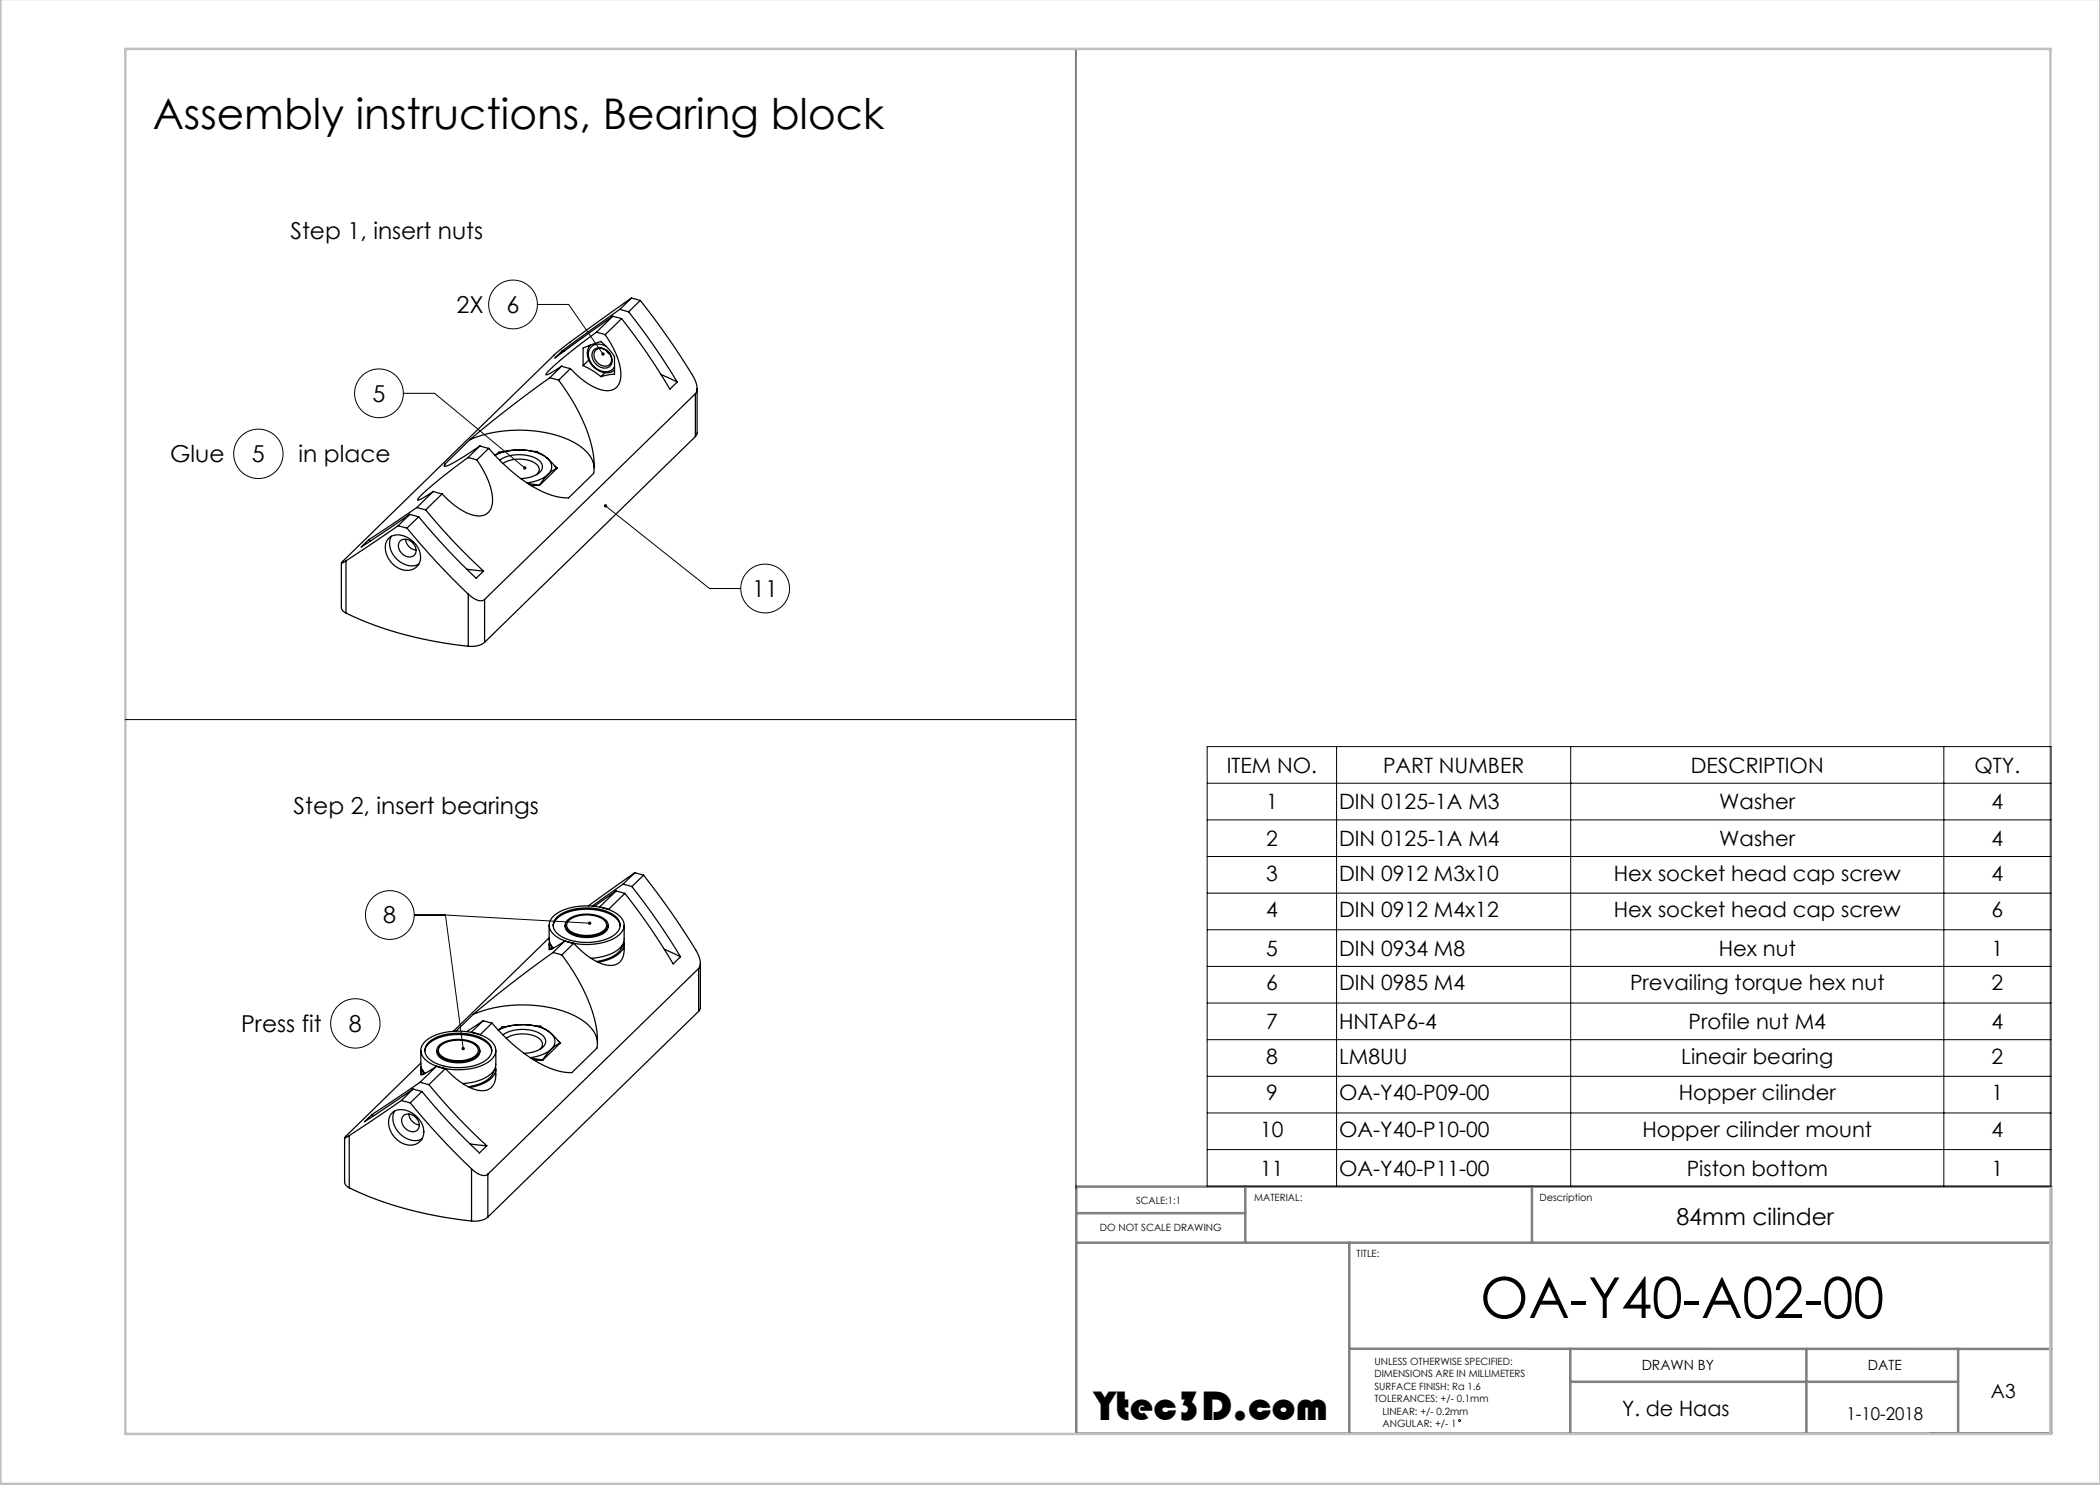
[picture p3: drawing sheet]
<svg xmlns="http://www.w3.org/2000/svg" width="420mm" height="297mm" viewBox="0 0 420 297" stroke-linecap="round" stroke-linejoin="round" font-family="sans-serif">
<g fill="none" stroke="#000" stroke-width=".2">
<path d="M215.2 10.1v227.6M80.7 78.7h6.2l18.1 14.9M107.5 60.9h6.2l6.9 9.9M121.1 101.2l20.8 16.5h6.3M25.1 143.9h190.1M241.4 149.3h168.8v87.9h-168.8zM241.4 156.6h168.8M267.3 149.3v87.9M314.1 149.3v87.9M388.8 149.3v87.9M241.4 164h168.8M241.4 171.3h168.8"/>
<path d="M241.4 178.6h168.8M82.8 183h6.3M89.1 183l28.8 1.6M89.1 183l3.5 26.7M241.4 186h168.8M241.4 193.3h168.8M241.4 200.6h168.8M241.4 207.9h168.8M241.4 215.3h168.8M241.4 222.6h168.8M241.4 229.9h168.8"/>
<circle cx="75.8" cy="78.7" r="4.9"/>
<circle cx="102.6" cy="60.9" r="4.9"/>
<circle cx="51.7" cy="90.8" r="4.9"/>
<circle cx="153" cy="117.7" r="4.9"/>
<circle cx="78" cy="183" r="4.9"/>
<circle cx="71.1" cy="204.7" r="4.9"/>
<circle cx="291.9" cy="284.1" r=".19"/>
</g>
<path d="M249.1 237.3v11.2M306.4 237.3v11.2M215.2 242.6h33.9M215.3 248.5h194.9M269.9 248.5v38.3M269.9 269.8h140.3M314.1 276.4h77.5M314.1 269.8v17M361.3 269.8v16.9M391.6 269.8v16.9M215.2 286.7h195v-49.4h-194.9v49.5" fill="none" stroke="#808080" stroke-width=".5"/>
<path d="M.1 -.1v296.9h419.9M25.1 9.8h385v277h-385z" fill="none" stroke="#c0c0c0" stroke-width=".5"/>
<path d="M120.8 101a.34 .34 0 0 0 .2 .5 .34 .34 0 0 0 .4-.4 .34 .34 0 0 0-.5-.2l.2 .3zM120.4 70.6a.34 .34 0 0 0-.1 .4 .34 .34 0 0 0 .5 .1l-.2-.3 .2 .3a.34 .34 0 0 0 .1-.5 .34 .34 0 0 0-.5 0zM104.7 93.3a.34 .34 0 0 0 0 .5 .34 .34 0 0 0 .5 0l-.2-.2 .2 .2a.34 .34 0 0 0 0-.5 .34 .34 0 0 0-.5 0zM117.7 184.4a.34 .34 0 0 0 .1 .6 .34 .34 0 0 0 .5-.3l-.4-.1 .4 .1a.34 .34 0 0 0-.3-.4 .34 .34 0 0 0-.3 .1zM92.4 209.5a.34 .34 0 0 0-.1 .4 .34 .34 0 0 0 .4 .2l-.1-.4 .1 .4a.34 .34 0 0 0 .2-.5 .34 .34 0 0 0-.5-.1z" fill="#000"/>
<g fill="none" stroke="#000" stroke-width=".25">
<path d="M126.3 59.6l-12.3 8.8-3 2.5-42.7 41.7 .9-.4M126.3 59.6l1.8 .5M126.3 59.6l-2.3 2.3M109.9 75.6l-8.3 6.1-7.6 6.2M109.9 75.6l1.8 .4M111.7 76a34 34 0 0 1 7.1 15.6l-.1 3.1-5 4.9a16.1 16.1 0 0 1-9.3-3.7 39.4 39.4 0 0 1-6.7-6.2M112.3 73.2l1.8 .5M112.3 73.2l-2.4 2.4M112.5 70.2h.4M114.1 73.7l-2.4 2.3M116.6 73.1l2.2 1.2 1.4 1M117.8 72l-1.2 1.1"/>
<path d="M118 69a3.2 3.2 0 0 0 .8 4.5 3.1 3.1 0 0 0 4.1 .5M118.9 69.9a2.49 2.49 0 0 1 3.5 2.5 1.65 1.65 0 0 1-1.2 1.2 1.65 1.65 0 0 1-1.6-.4 2.2 2.2 0 0 1-.7-3.3zM119.2 70a2.1 2.1 0 0 1 2.4 .4 2.1 2.1 0 0 1 .4 2.4 2.04 2.04 0 0 1-3.2-1.4l.1-.9zM119.3 66.5l-2.3 1.6a46.9 46.9 0 0 0-7.8 6.8 4.1 4.1 0 0 0 2.2-1.1l.9-.6M119.3 66.5l1.7 .4M120.1 68.3h.1M120.2 68.3l1.2 1.1 1.5 1.9v3.5l-2.7 .5M120.2 68.3l-3.6 1.3v3.5M121 74.5l-.8 .8M121 66.9a13.5 13.5 0 0 1 3.1 8.9 2.72 2.72 0 0 1-3.8 2.2 13.7 13.7 0 0 1-6.2-4.3M121.1 70l.9 .9M121.3 69.3a2.16 2.16 0 0 0-2.5-.3 2.16 2.16 0 0 0-1.1 2.2 3.6 3.6 0 0 0 4.2 3l.6-.3 .4-.5"/>
<path d="M122.6 63.2l-11.6 8.4 1.5-1.4M122.6 63.2l1.7 .5M122.6 63.2l-3.3 3.3M124 61.9l-11.5 8.3M124 61.9l1.7 .5M124.3 63.7a126.4 126.4 0 0 1 9.7 14.1l1.4-1.4M124.3 63.7l-3.3 3.2M125.7 62.4a136 136 0 0 1 9.7 14M128.1 60.1a134.2 134.2 0 0 1 10.9 15.9 2.62 2.62 0 0 1 .1 2.7M128.1 60.1l-2.4 2.3M132.2 74.9l3.2 1.5M139.1 78.7l-42.2 41.2"/>
<path d="M139.1 78.7v8.6M139.4 77.7v8.9l-.3 .7M86.7 98.3l1.7 .5M86.7 98.3l-3.3 3.2M88.4 98.8l-3.3 3.2M89 92.8l-.1 .4M93.6 91.5l-2.3 1.7a46.9 46.9 0 0 0-7.8 6.7v.1a4.1 4.1 0 0 0 2.3-1.1l.9-.6M93.6 91.5l1.8 .5M94 87.9a25.9 25.9 0 0 1 21 .7 6.6 6.6 0 0 1 3.8 4.9M94 87.9l-5 4.9M95.4 92a13.6 13.6 0 0 1 3 8.8 2.72 2.72 0 0 1-3.8 2.2 13.7 13.7 0 0 1-6.2-4.2M96 89.2l-5.3 3.3a2.69 2.69 0 0 1-1.8 .7l.1-.4"/>
<path d="M96 89.2l1.7 .5M96 89.2l-2.4 2.3M97.7 89.7l-2.3 2.3M99.8 90.4l-.3 .3M99.8 90.4v.2M99.9 92a7.3 7.3 0 0 1 8.1 .3 1.59 1.59 0 0 1-.7 2.6l-1.2 .5-1.9 .3M100.3 90.4h-.5M100.6 92.7a6.4 6.4 0 0 1 6.7 .2 1.26 1.26 0 0 1 0 2M103.6 90a9.8 9.8 0 0 0-4.6 1.1M103.6 90a9.2 9.2 0 0 1 5.7 1.5M103.6 90h-1a7.9 7.9 0 0 0-3.6 1M103.6 90h.2a10.9 10.9 0 0 1 4.5 .8l1 .7"/>
<path d="M105.6 96.7l2.2 .4M107.4 90.3l.3 .2M107.4 90.3h-.5M107.4 90.3v.1M107.8 97.1h.1M109.3 91.5a2.05 2.05 0 0 1 .3 3.4M109.3 91.5l2 2.1M109.6 94.9a7.5 7.5 0 0 1-4.2 1.7M109.6 94.9l-1.8 2.2M111 93.2l.5 .4-3.6 3.5h-1.7M111.3 93.6l-1.7 1.3M111.3 93.6v.1"/>
<path d="M139.1 87.3l-42.2 41.2M68.3 112.6v8.9l.3 .7 .6 .4M69.2 112.2v10.4M73.7 108l.4 .2M77.9 107.5a4 4 0 0 1 5.3 1.4 3.2 3.2 0 0 1-.3 4.8 4.1 4.1 0 0 1-5.5-2.6 3.1 3.1 0 0 1 .5-3.6zM78.3 107.2a4.3 4.3 0 0 0 2.5 5.6 3.2 3.2 0 0 0 3 0M79.6 105.1l-10.4 7.1M79.6 105.1l1.8 .5M80 108.2a2.08 2.08 0 0 1 3.2 1.6 1.41 1.41 0 0 1-.8 1.5 1.41 1.41 0 0 1-1.7-.3 1.97 1.97 0 0 1-.7-2.8zM81.1 107.9a2.32 2.32 0 0 0 2.1 2.1M81.4 105.6a145.7 145.7 0 0 0 12.3 13.2M82 102.9l1.7 .4"/>
<path d="M82 102.9l-9.8 6.5 1.5-1.4M82 102.9l-2.4 2.2M83.4 101.5l-9.7 6.5M83.4 101.5l1.7 .5M83.7 103.3a130.4 130.4 0 0 0 11.5 12.4l1.5-1.5M83.7 103.3l-2.3 2.3M85.1 102a120.9 120.9 0 0 0 11.6 12.2M93.4 113.8l3.3 .4M93.7 118.8a3.3 3.3 0 0 0 3 1.2l.2-.1M93.7 118.8v10.5M96.9 119.9v8.6M69.2 122.6a73.2 73.2 0 0 0 24.5 6.7"/>
<path d="M96.9 128.5a4.4 4.4 0 0 1-3.2 .8M123.2 178.2l-4.3 3.1M123.2 178.2l-3.3 3.2 1.8 .5 3.3-3.2M123.2 178.2l1.8 .5M124.6 176.8l-6.2 4.4M124.6 176.8l1.8 .5M125 178.7a126.5 126.5 0 0 1 9.6 14.1l1.5-1.4M126.4 177.3a136 136 0 0 1 9.7 14.1M126.9 174.6l-9.2 6.6M126.9 174.6l1.8 .4M126.9 174.6l-2.3 2.2M128.7 175a134.3 134.3 0 0 1 10.9 15.9 2.62 2.62 0 0 1 .1 2.8"/>
<path d="M128.7 175l-2.3 2.3M109.8 185l.1 3.1 .2 .7 .6 .8M109.8 187.6l-19.1 18.7M109.9 188.3v.7l.2 .9M110.2 189l.2 .7M110.6 190.5l-8.3 6.2-7.7 6.2M110.6 190.5l1.8 .5M110.6 185.2a3.7 3.7 0 0 1 3-2.8 11.1 11.1 0 0 1 9.3 1l.8 .9 .3 .9M110.7 183.2a11.1 11.1 0 0 1 8.9-1.9 6.9 6.9 0 0 1 5 2.8 2.58 2.58 0 0 1-1.4 3.3 12.4 12.4 0 0 1-12-.1 2.43 2.43 0 0 1-.5-4.1zM111.4 183.4a10.5 10.5 0 0 1 9.1-1.4 4.5 4.5 0 0 1 3.5 2.7 3 3 0 0 1-2.4 3 11.2 11.2 0 0 1-9.8-.7 2.15 2.15 0 0 1-.4-3.6zM112.4 191a34 34 0 0 1 7 15.5v3.1l-5 4.9a16.1 16.1 0 0 1-9.4-3.7 39.4 39.4 0 0 1-6.6-6.2M113 188.2l-1.7 1.1a1.94 1.94 0 0 1-1.5 .6v-1.1"/>
<path d="M113 188.2l1.7 .5M113 188.2l-2.4 2.3M113 185a2.08 2.08 0 0 0 1.9 2.1 6.8 6.8 0 0 0 6.3-.8l.3-.5 .1-.8M113.6 183.9a6.6 6.6 0 0 1 7.7 .3 1.44 1.44 0 0 1-.7 2.3 6.9 6.9 0 0 1-7.1-.5 1.33 1.33 0 0 1 .1-2.1zM113.7 184.2a6.1 6.1 0 0 1 7.2-.1 1.44 1.44 0 0 1-.8 2.4 6.4 6.4 0 0 1-6.4-.6l-.3-.4-.1-.6zM114.7 188.7a12.4 12.4 0 0 0 7.2 4.4 2.74 2.74 0 0 0 2.9-3.2v-1.1M114.7 188.7l-2.3 2.3M124.5 189a3.9 3.9 0 0 1-2.9 2.7l-2.3 .6M124.8 188.3a2.97 2.97 0 0 1-2 3.1l-1.7 .7-1.5 .3M124.8 185v2.8a3.5 3.5 0 0 1-2.5 2.9l-1.8 .6-2.3 .4M132.9 189.9l3.2 1.5M139.7 193.7l-42.1 41.1"/>
<path d="M139.7 193.7v8.6M140.1 192.7v8.8l-.4 .8M82.6 217.8l1.8 .5M82.6 217.8l-9.7 6.5 1.5-1.4M82.6 217.8l-2.3 2.3M84 216.4l-9.6 6.5M84 216.4l1.8 .5M84.2 210.1v3l.2 .7 .6 .9M84.2 212.6l-15.3 15 .9-.5M84.2 213.3v.8l.3 .8M84.4 218.3a130.4 130.4 0 0 0 11.5 12.3l1.5-1.4M84.4 218.3l-2.3 2.3"/>
<path d="M84.5 214.1l.3 .7M85 210.2a3.7 3.7 0 0 1 2.9-2.7 11.1 11.1 0 0 1 9.3 .9l.9 .9 .3 .9M85 208.3a11.1 11.1 0 0 1 8.9-1.9 6.9 6.9 0 0 1 5 2.7 2.58 2.58 0 0 1-1.4 3.4 12.4 12.4 0 0 1-11.9-.2 2.43 2.43 0 0 1-.6-4zM85.7 208.5a10.5 10.5 0 0 1 9.1-1.5 4.4 4.4 0 0 1 3.5 2.7 3 3 0 0 1-2.4 3 11.2 11.2 0 0 1-9.8-.7 2.15 2.15 0 0 1-.4-3.5zM85.8 216.9a121 121 0 0 0 11.6 12.3M87.3 213.2l-1.6 1.1a1.94 1.94 0 0 1-1.5 .6v-1.1M87.3 213.2l1.8 .5M87.3 213.2l-3.3 3.2M87.4 210.1a2.08 2.08 0 0 0 1.8 2.1 6.8 6.8 0 0 0 6.3-.9l.4-.5 .1-.7M87.9 209a6.6 6.6 0 0 1 7.7 .2 1.44 1.44 0 0 1-.7 2.3 6.9 6.9 0 0 1-7.1-.4 1.33 1.33 0 0 1 .1-2.1zM88 209.2a6.1 6.1 0 0 1 7.3 0 1.44 1.44 0 0 1-.8 2.4 6.4 6.4 0 0 1-6.4-.6l-.4-.7v-.6zM89.1 213.7a12.4 12.4 0 0 0 7.2 4.4 2.74 2.74 0 0 0 2.9-3.2v-1.1"/>
<path d="M89.1 213.7l-3.3 3.2M94.6 202.9a25.9 25.9 0 0 1 21.1 .7 6.6 6.6 0 0 1 3.8 4.9M94.6 202.9l-3.4 3.3M96.6 204.1l-3.3 2.2M96.6 204.1l-2.4 2.4 1.8 .4 2.4-2.3M96.6 204.1l1.8 .5M98.8 214.1a3.9 3.9 0 0 1-2.9 2.7l-2.3 .6M99.1 213.3a2.97 2.97 0 0 1-2 3.2l-1.6 .7-1.6 .3M99.2 210.1v2.8a3.5 3.5 0 0 1-2.6 2.9l-1.8 .6-2.3 .3M100.4 205.4l-.2 .3M100.4 205.4v.1M100.6 207a7.3 7.3 0 0 1 8.1 .2 1.59 1.59 0 0 1-.7 2.7l-1.3 .5-1.9 .3"/>
<path d="M100.9 205.4h-.5M101.2 207.6a6.4 6.4 0 0 1 6.8 .2 1.26 1.26 0 0 1-.1 2.1M104.3 204.9a9.8 9.8 0 0 0-4.6 1.1M104.3 204.9a9.2 9.2 0 0 1 5.7 1.6M104.3 204.9l-1 .1a7.9 7.9 0 0 0-3.7 1M104.3 204.9h.2a10.9 10.9 0 0 1 4.5 .9l1 .7M106.3 211.7l2.2 .3M108.1 205.2l.2 .3M108.1 205.2h-.6M108.1 205.2v.1M108.5 212h.1M110 206.5a2.05 2.05 0 0 1 .2 3.3"/>
<path d="M110 206.5l2 2.1M110.2 209.8a7.5 7.5 0 0 1-4.2 1.7M110.2 209.8l-1.7 2.2M111.6 208.2l.5 .4-3.5 3.4-1.7 .1M112 208.6l-1.8 1.2M112 208.6v.1M139.7 202.3l-42.1 41.1M68.9 227.6v8.8l.4 .8 .5 .4M69.8 237.6a73.1 73.1 0 0 0 24.5 6.6M69.8 227.1v10.5M74.4 222.9l.4 .2M78.6 222.4a4 4 0 0 1 5.3 1.5 3.2 3.2 0 0 1-.3 4.7 4.1 4.1 0 0 1-5.6-2.6 3.1 3.1 0 0 1 .6-3.6z"/>
<path d="M78.9 222.2a4.3 4.3 0 0 0 2.5 5.6 3.2 3.2 0 0 0 3 0M80.3 220.1l-10.5 7M80.3 220.1l1.8 .5M80.7 223.2a2.08 2.08 0 0 1 3.1 1.5 1.41 1.41 0 0 1-.7 1.6 1.41 1.41 0 0 1-1.7-.3 1.97 1.97 0 0 1-.7-2.8zM81.8 222.8a2.32 2.32 0 0 0 2 2.2M82.1 220.6a145.6 145.6 0 0 0 12.2 13.2M94 228.8l3.4 .4M94.3 233.8a3.3 3.3 0 0 0 3.1 1.2l.2-.2M94.3 233.8v10.4M97.6 234.8v8.6M97.6 243.4a4.3 4.3 0 0 1-3.3 .8"/>
</g>
<text font-size="11.3" x="296" y="263.6">OA-Y40-A02-00</text>
<g font-size="8.5">
<text x="30.5" y="25.7">Assembly instructions, Bearing block</text>
<text x="218.9" y="284">Ytec3D.com</text>
</g>
<g font-size="4.7">
<text x="58.1" y="47.8">Step 1, insert nuts</text>
<text x="91.3" y="62.7">2X</text>
<text x="101.3" y="62.6">6</text>
<text x="74.5" y="80.3">5</text>
<text x="34.1" y="92.4">Glue</text>
<text x="50.4" y="92.4">5</text>
<text x="59.7" y="92.4">in place</text>
<text x="150.4" y="119.4">11</text>
<text x="58.7" y="162.8">Step 2, insert bearings</text>
<text x="76.7" y="184.7">8</text>
<text x="48.2" y="206.4">Press fit</text>
<text x="69.8" y="206.4">8</text>
<text x="335.3" y="245">84mm cilinder</text>
</g>
<g font-size="4.2">
<text x="245.3" y="154.5">ITEM NO.</text>
<text x="276.6" y="154.5">PART NUMBER</text>
<text x="338.2" y="154.5">DESCRIPTION</text>
<text x="394.9" y="154.5">QTY.</text>
<text x="253.2" y="161.8">1</text>
<text x="267.8" y="161.8">DIN 0125-1A M3</text>
<text x="343.9" y="161.8">Washer</text>
<text x="398.3" y="161.8">4</text>
<text x="253.2" y="169.2">2</text>
<text x="267.8" y="169.2">DIN 0125-1A M4</text>
<text x="343.9" y="169.2">Washer</text>
<text x="398.3" y="169.2">4</text>
<text x="253.2" y="176.1">3</text>
<text x="267.8" y="176.1">DIN 0912 M3x10</text>
<text x="322.8" y="176.1">Hex socket head cap screw</text>
<text x="398.3" y="176.1">4</text>
<text x="253.2" y="183.4">4</text>
<text x="267.8" y="183.4">DIN 0912 M4x12</text>
<text x="322.8" y="183.4">Hex socket head cap screw</text>
<text x="398.3" y="183.4">6</text>
<text x="253.2" y="191.2">5</text>
<text x="267.8" y="191.2">DIN 0934 M8</text>
<text x="343.7" y="191.2">Hex nut</text>
<text x="398.3" y="191.2">1</text>
<text x="253.2" y="198.1">6</text>
<text x="267.8" y="198.1">DIN 0985 M4</text>
<text x="326" y="198.1">Prevailing torque hex nut</text>
<text x="398.3" y="198.1">2</text>
<text x="253.2" y="205.8">7</text>
<text x="267.8" y="205.8">HNTAP6-4</text>
<text x="337.7" y="205.8">Profile nut M4</text>
<text x="398.3" y="205.8">4</text>
<text x="253.2" y="212.7">8</text>
<text x="267.8" y="212.7">LM8UU</text>
<text x="336.3" y="212.7">Lineair bearing</text>
<text x="398.3" y="212.7">2</text>
<text x="253.2" y="220.1">9</text>
<text x="267.8" y="220.1">OA-Y40-P09-00</text>
<text x="335.7" y="220.1">Hopper cilinder</text>
<text x="398.3" y="220.1">1</text>
<text x="252" y="227.4">10</text>
<text x="267.8" y="227.4">OA-Y40-P10-00</text>
<text x="328.5" y="227.4">Hopper cilinder mount</text>
<text x="398.3" y="227.4">4</text>
<text x="252" y="235.1">11</text>
<text x="267.8" y="235.1">OA-Y40-P11-00</text>
<text x="337.4" y="235.1">Piston bottom</text>
<text x="398.3" y="235.1">1</text>
<text x="324.4" y="283.1">Y. de Haas</text>
</g>
<text font-size="3.9" x="398.2" y="279.5">A3</text>
<text font-size="3.5" x="369.3" y="284">1-10-2018</text>
<g font-size="2.8">
<text x="328.3" y="273.9">DRAWN BY</text>
<text x="373.6" y="273.9">DATE</text>
</g>
<g font-size="2">
<text x="227.2" y="240.7">SCALE:1:1</text>
<text x="250.8" y="240.2">MATERIAL:</text>
<text x="307.9" y="240.2">Description</text>
<text x="220" y="246.3">DO NOT SCALE DRAWING</text>
<text x="271.3" y="251.5">TITLE:</text>
<text x="274.9" y="272.9">UNLESS OTHERWISE SPECIFIED:</text>
<text x="274.9" y="275.4">DIMENSIONS ARE IN MILLIMETERS</text>
<text x="274.9" y="277.9">SURFACE FINISH: Ra 1.6</text>
<text x="274.9" y="280.4">TOLERANCES: +/- 0.1mm</text>
<text x="276.5" y="285.4">ANGULAR: +/- 1</text>
<text x="276.5" y="282.9">LINEAR: +/- 0.2mm</text>
</g>
</svg>
